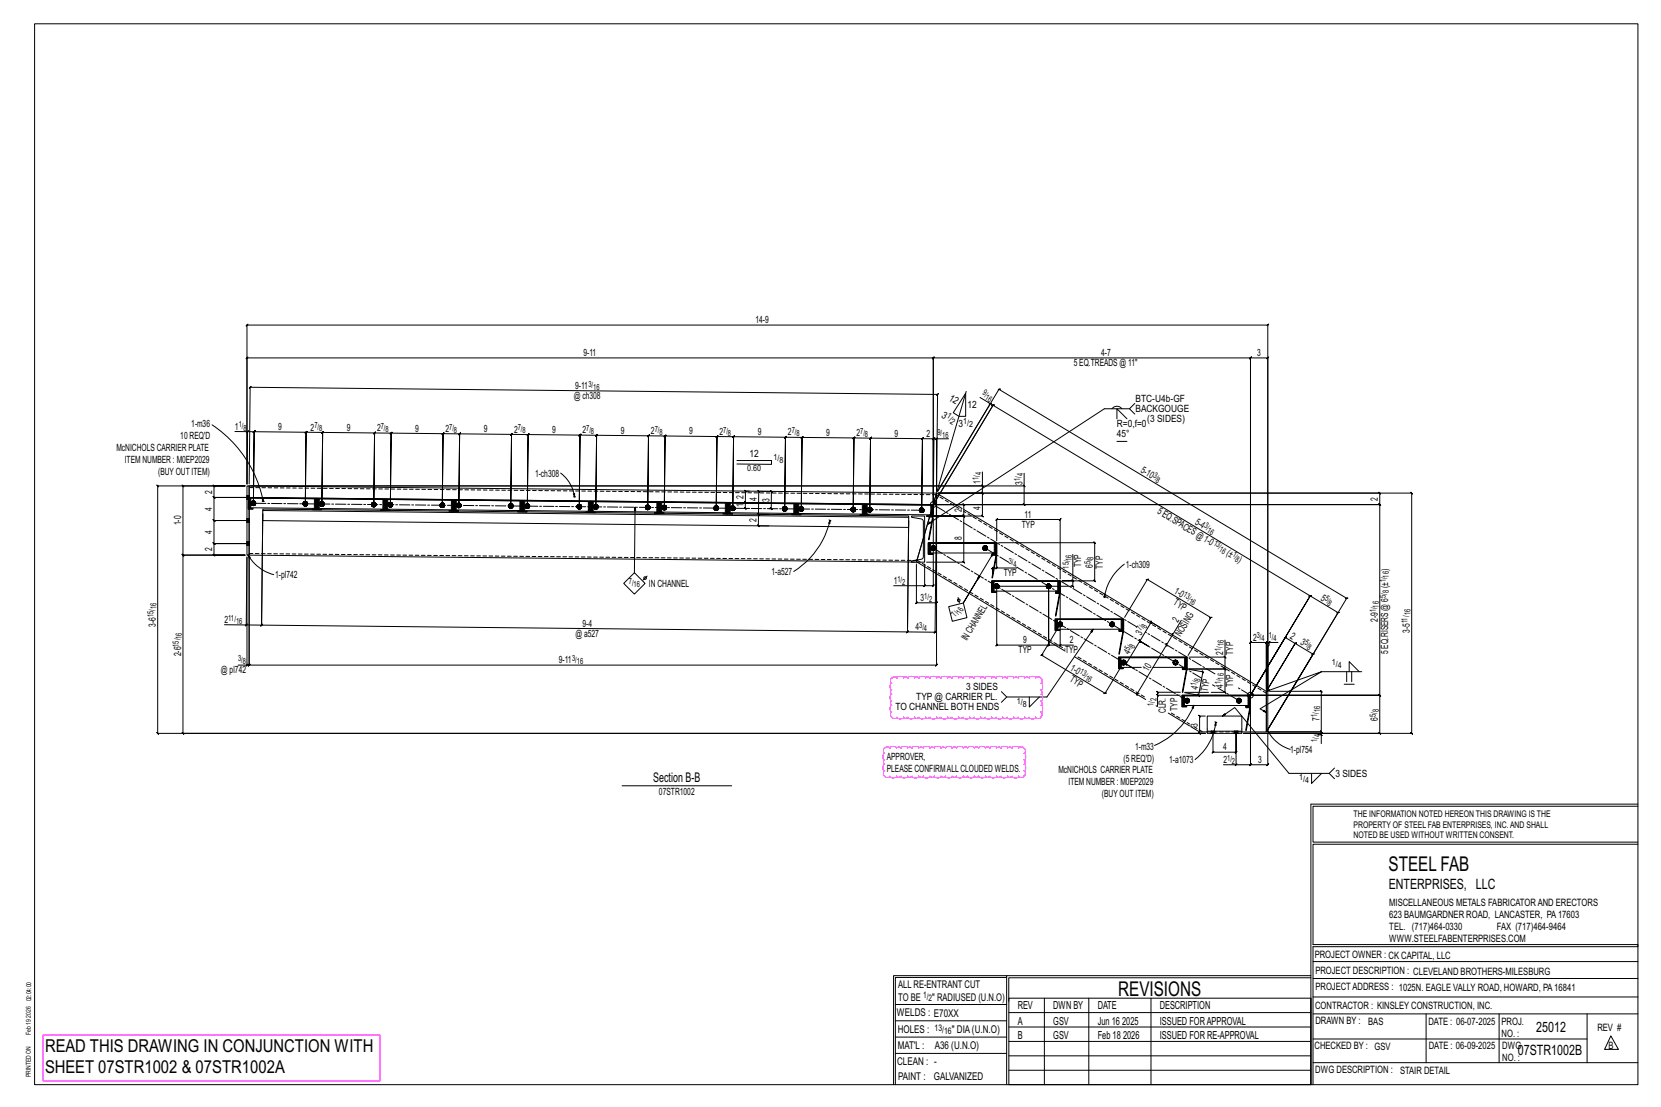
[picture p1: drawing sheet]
<svg xmlns="http://www.w3.org/2000/svg" width="914mm" height="610mm" viewBox="0 0 914 610" stroke-linecap="round" stroke-linejoin="round" font-family="sans-serif">
<g fill="none" stroke="#000" stroke-width=".55">
<path d="M19 13h883v584h-883zM532 217v12h-4l-3-2zM532 216l-16 56M540 219l5 3-29 49 34-57-1 1 2-1h-1l191 115v1l1-1h-1l-43 73M117 234a66 66 0 0 1 28 42M129 238h7v29M136 238l1-1zM136 238h4h-1l1-1v1v39v-39h-1l1-1v1h29l-1 1 1-1-1 39 1-39-1 1 1-1h9l-1 1 1-1-1 40 1-40-1 1 1-1h28v1l1-1h-1v40v-40v1l1-1h-1l9 1 1-1-1 1v39v-39l1-1-1 1h29h-1l1-1v1l-1 39 1-39h-1l1-1v1h9l1-1-1 1v39v-39l1-1-1 1h29l-1 1 1-1-1 40 1-40-1 1 1-1h9l-1 1 1-1-1 40 1-40-1 1 1-1 28 1 1-1-1 1v39v-39l1-1-1 1h9l1-1-1 1v39v-39l1-1-1 1h29h1h-1v39v-39h1h-1h9v1l1-1h-1v40v-40v1l1-1h-1h29l-1 1 1-1-1 40 1-40-1 1 1-1h9l-1 1 1-1-1 40 1-40-1 1 1-1 28 1 1-1-1 1v39v-39l1-1-1 1h10h-1l1-1v1l-1 39 1-39h-1l1-1v1h28v1l1-1h-1v40v-40v1l1-1h-1h9v1l1-1h-1v40v-40v1l1-1h-1l29 1h-1l1-1v1l-1 39 1-39h-1l1-1v1h6l1-1-1 1v35M544 222h2zM545 222l2 1h-1h1l-33 54 33-54h-1h1l174 105h1h-1l-32 54 19-31h-1h1l5 3h-1h2h-1l-15 26 15-26h-1h2h-1l10 6h-1h2h-1l-25 42 39-65-1 1 1-1-16-9h1h-1l-32 54M612 225a3 3 0 0 1 6 0M615 231v-6l5 6"/>
<path d="M622 225l3 3M625 222l-3 3h-14l-97 64M406 254h19v2h-19M515 242l1-1zM516 242h-2v-1l-1 1h1v35M522 242h-6v28v-53h1l-1 1v-1l-378-4-1 1 1-1-1 54M541 260v8h-403M615 243h5M135 268h-48l-1-1 1 1v136l-1-1 1 1h577M136 274h-18l-1-1 1 1v13l-1-1 1 1h19h-19l-1-1 1 1v12h-1l1 1v-1h19h-19h-1l1 1v-1v7l-1-1 1 1h17h-34l-1-1 1 1v-38l-1-1 1 1h34h-17l-1-1 1 1v6l-1-1 1 1h18M136 275h.1M136 273h.1"/>
<path d="M136 267v-70l-1 1 1-1h378l-1 1 1-1v80M136 267v-88l-1 1 1-1h562l-1 1 1-1v201M137 274h37v7h-2l2-1v-5l-37-1v6h2h-2zM137 274v6v-6M137 280h.1M137 275h.1M137 273h.1M138 274l-1 6 1-6M138 280h36M138 274v6M138 277l1 1M139 276l-1 1"/>
<path d="M139 276h1l1 1-1 1h-1l-1-1zM139 278h1M139 276h1M140 276l1 1M141 277l-1 1M144 274h1v2zM144 276h1M145 276h1M167 278h.1M167 277h.1M167 276h2v1v2h-2v-2zM168 279h1"/>
<path d="M168 276h1M169 277h.1M169 278h.1M173 275v5M174 275v5M174 275v5v-5M174 274l38 1v6h-2h2v-6h-37v5l2 1h-3zM175 275v5M176 275l-1 5M176 278h.1M176 277h.1M177 276h1v2v1h-1l-1-1z"/>
<path d="M177 279h1M177 276h1M178 277h.1M178 278h.1M205 278v1M205 277v1M205 277h1l1 1-1 1h-1v-1zM205 279h1M205 277h1M207 277v1M207 278v1M211 275v5"/>
<path d="M212 275v5l-1-5v5h-35M212 275h38v6h-3h3v-6h-38v6h3h-3zM213 275v5v-5M213 275v5M214 278v1M214 277v1M214 277h2v1v1h-2v-1zM214 279h1M214 277h1M216 277v1M216 278v1M242 278l1 1"/>
<path d="M243 277l-1 1M243 277h1l1 1-1 1h-1l-1-1zM243 279h1M243 277h1M244 277l1 1M245 278l-1 1M249 275l-1 6M249 275v6M249 275v6v-6M250 275l38 1v6h-3h2v-6l-37-1v6l2 1-2-1zM250 275v6M251 275v6"/>
<path d="M251 279h1M252 277l-1 1M252 277h1l1 1-1 1h-1l-1-1zM252 279h1M252 277h1M253 277l1 1M254 279h-1M280 279v1M280 278h.1M281 278h1v1v1h-1l-1-1zM281 280h1M281 278h1"/>
<path d="M282 278h.1M282 279v1M286 276v5M287 276l-1 5M287 276v5v-5v5h-36M288 276h37v6h-2h2v-6h-37v6h2h-2zM288 276v5v-5M288 276v5l1-5M289 276v5M289 279l1 1M290 278l-1 1M290 278h1l1 1-1 1h-1l-1-1z"/>
<path d="M290 280h1M290 278h1M291 278v1M291 279v1M309 261a20 20 0 0 1 7 13M316 272v2zM316 273v1M316 274h1M318 279v1M318 278v1M318 278h2v1v1h-2v-1zM318 278h1"/>
<path d="M320 278v1M320 279v1M324 276v6M325 276v6v-6M325 276h38v7h-3l3-1v-5l-37-1v6h2h-3zM326 276v6v-6v6v-6M327 276l-1 6M327 279v1M327 278v1M327 278h2v1v1h-2v-1zM328 278h.1M329 278v1"/>
<path d="M329 279v1M350 279l-1 36M355 280h1M356 278l-1 1M356 278h1l1 1-1 2h-1l-1-2zM356 278h1M357 278l1 1M358 280h-1M362 277v5M363 277v5l-1-5v5h-35M363 276l38 1v6h-3h2v-6h-37v5l2 1h-2zM363 277v5l1-5"/>
<path d="M364 277v5v-5M364 277v5M365 280h.1M365 279h.1M365 278h1l1 2-1 1h-1l-1-1zM365 278h1M366 279h1M367 280h-1M393 280l1 1M394 279l-1 1M394 279h1l1 1-1 1h-1l-1-1zM394 279h1"/>
<path d="M395 279v1M395 280v1M399 277v5M400 277v5M400 277v5v-5M401 277h37v6h-2h2v-6h-37v6h2h-2zM401 277v5v-5l1 5v-5M402 277v5M403 279l-1 1M403 279h1l1 1-1 1h-1l-1-1zM403 279h1M404 279l1 1"/>
<path d="M412 270h-2l1 1-1-1v7v-1l1 1h-1h2l-2-1 1 1h-1v3v-1l1 1h-1h2M431 279v1M431 279h2v1v1h-2v-1zM432 279h.1M433 279v1M437 277v6M438 277v6v-6v6l-36-1M438 277h38v7h-3h3v-6l-37-1v6h2h-3zM439 277v6v-6M439 277v6M440 277l-1 6M440 279v1"/>
<path d="M441 279h1v1v1h-1l-1-1zM441 279h1M442 279v1M469 280h.1M469 279h1l1 2-1 1h-1l-1-1zM469 279h1M470 280h1M475 278v5M475 278l1 5v-5M476 277l38 1v6h-3h2v-6h-37v6h3h-3zM476 278v5l1-5v5v-5M477 278v5"/>
<path d="M478 280v1M478 280h1l1 1-1 1h-1v-1zM478 280h1M480 280v1M507 280h1l1 1-1 1h-1l-1-1zM507 280h1M512 278h4M512 278l1 1M512 278l2 1M512 278v6M513 278l1 1M513 278v6"/>
<path d="M513 278v6v-6v6l-36-1M513 278h1M513 279h.1M514 277v-80l-1 1 1-1h174v1l1-1h-1v185v-185v1l1-1h-1h10l-1 1 1-1v183v-24l1-1v-1h5M514 277l1 1M514 276l1 2M514 277v1M514 276v4M516 273l-1 75-1 1 1-1h-15v-1l-1 1h1v-61v61v-1l-1 1h1l-356-4h1l-2 1 1-1 1-61-1 61h1l-2 1 1-1h-8M517 272h260v-1l1 1h-1v132v-1l1 1h-1h-92h40l1 1h1v4M517 272h243l-1-1 1 1v6l-1-1 1 1h-245h245l-1-1 1 1v105l-1-1 1 1h-71h71l-1-1 1 1v21l-1-1 1 1h-75M517 272h24l-1-1 1 1v12h-1l1 1v-1h-31"/>
<path d="M530 280l-14-8-2 6 2-6-379-4v6v-6h-1v38h1v-26v26l365 4M540 267l1 1zM541 268v4l-1-1 1 1h-24M563 267l1 1zM564 268v10l-1-1 1 1h-49h16l-1-1 1 1v6h-1l1 1v-1h-21h21h-1l1 1v-1v26l-1-1 1 1h-21M564 261v7h-427M136 288h.1M136 286h.1M136 298h.1M137 288h.1M137 286h.1M137 298h.1"/>
<path d="M145 281l355 4v-1h-21M172 281l-27-1v7l355 3v-5M174 281h.1M177 281h33M212 281h.1M213 280l36 1M215 281h32M250 281h.1M252 281l33 1M288 282h.1M289 281l36 1M290 282h33"/>
<path d="M318 280h1M325 282h.1M328 280h.1M328 282l32 1M356 281h1M363 283h.1M364 282h36M365 281h1M365 283h33M394 281h1M401 283h.1M402 280l1 1"/>
<path d="M403 281h1M403 283h33M405 280l-1 1M423 280l2 1-1-1h1v-9l-1-1 1 1h-7l-1-1 1 1v12h-1l1 1v-1h5h-5h-1l1 1v-1l-1 7v-1l1 1h-1h6M431 280v1M432 281h.1M433 280v1M438 283h.1M440 283h35M440 280v1M441 281h1M441 283l32 1"/>
<path d="M442 280v1M456 286l1 1M457 287v1h-1zM457 287a45 45 0 0 1-20 28M457 287h.1M469 281v1M469 282h1M471 281l-1 1M476 284h.1M478 281v1M478 282h1M480 281v1"/>
<path d="M502 284h7v26h-7v-1l6-1v-1v-20l-1-1-5-1zM506 281l1 1M507 280l-1 1M507 282h1M508 280l1 1M508 296l-3 12M509 281l-1 1M511 299h38v6h-3h2v-6h-37v6h3h-3zM511 284h3l-3 13 2-12zM511 299v6l1-6M512 285l-3 9M512 299v6"/>
<path d="M512 284h.1M514 285v38v-1l-1 1h1h-5M531 281l166 100v22h-13M547 299v6h-35M548 299v6M548 299v6v-6v6h-1M549 298v-12l-1 1 1-1h35l-1 1 1-1v33M550 299h53l-1-1 1 1v21l-1-1 1 1h-18h6v-15M135 306h-34l-1-1 1 1v98l-1-1 1 1h563M136 300h.1M137 306l1 1h-1zM137 306a23 23 0 0 0 14 10"/>
<path d="M137 300h.1M356 317l-2 2M504 311v21l1-1-1 1h12h-1l1-1v1v-59v93l-1 1 1-1h-379h1l-1 1v-1v-59v59h1l-1 1v-1h-1M505 310l81 49M509 311v12h-17M513 302v1M513 301v1M513 301h1l1 1-1 1h-1v-1zM513 303h1M513 301h1M515 301v1M515 302v1"/>
<path d="M541 302l1 1M542 301l-1 1M542 301h1l1 1-1 1h-1l-1-1zM542 303h1M542 301h1M543 301l1 1M544 302l-1 1M546 320h38v6h-3h2v-6h-37v6h3h-3zM546 305h3l-3 13 2-12zM547 305l-17 27 9-15M549 313v-1l-1 1zM549 306v7h11"/>
<path d="M549 313h-3l1-1-1 1v4M590 319l1 1zM591 320v3l-1-1 1 1h-42v32l-1 1 1-1h28v1l1-1h-1v-32v32v1l1-1h-1h7M619 311a28 28 0 0 0-11 18M343 321l6-6 6 6-6 6zM509 323l1-1zM522 334l8-2 2 8-8 2zM527 329l1 3M546 320v6l1-6M547 320v6M548 323v1M548 322v1"/>
<path d="M548 322h1l1 1-1 1h-1l-1-1zM548 324h1M548 322h1M549 322l1 1M550 323l-1 1M576 323l1 1M577 322l-1 1M577 322h1l1 1-1 1h-1l-1-1zM577 324h1M577 322h1M578 322v1M578 323v1"/>
<path d="M581 326h3l-3 13 2-12zM582 320v6h-35M582 326h1M583 320v6M583 320v6v-6M584 321v34h7M607 329h1M608 327h1l-1 2zM608 329h.1M619 340l13-21h-1h1l35 21h-1h1l-13 21M124 344h12v-37v59h-5M135 345l1-1z"/>
<path d="M581 341h38v6h-3h2v-6h-37v6h2h-2zM581 341v6l1-6v6h35v-6M582 341v6M582 344l1 1M583 343l-1 1M583 343h1l1 1-1 1h-1l-1-1zM583 356l1-1zM583 345h1M583 343h1M584 344l-11 17h1h-1l35 21h1h-1l11-17M584 343l1 1M585 344l-1 1"/>
<path d="M602 347l-26 37h-22l-3-3M611 344v1M611 343v1M612 343h1v1v1h-1l-1-1zM612 345h1M612 343h1M613 343v1M613 344v1M616 347h3l-3 13 2-12zM618 341v6M618 341v6v-6v6h-1M639 345l-5-2v-1v1l-6 10-1-1 1 2v-1l4 3-4-3-1-1 1 2v-1l-8 13v-1v1l5 3"/>
<path d="M642 354v2zM650 342l-5 8v-1l1 1h-1l-3 5v-1v2v-1l-16 27v1v-1M674 352v10h-19M699 354v-1l-1 1zM699 354h-2l1-1-1 1v26v-26l1-1-1 1h-9l1-1-1 1v28l2 1M136 366l-1 1 1-1zM592 362l39 23M616 362h37v6h-2h2v-6h-37v6h2h-2zM616 362v6v-6M616 368h12M617 362v6M617 365l1 1"/>
<path d="M618 364l-1 1M618 364h1l1 1-1 1h-1l-1-1zM618 366h1M618 364h1M619 364l1 1M620 365l-1 1M646 365v1M646 364v1M647 364h1v1v1h-1l-1-1zM647 366h1M647 364h1M648 364v1"/>
<path d="M648 365v1M651 368h2l-2 13 2-12zM652 362v6M653 362v6v-6v6h-18M655 369l7 1v-1l1 2-1-1-2 13-1-1 1 1-8-2M655 368h19l1 1-1-1v13l1 1-1-1h-7M674 361l1 1zM674 362v6l1 1-1-1h-21M728 370h22M740 377h6M741 370v5M743 370v-6l5 6"/>
<path d="M744 370v5M554 384l-3 3M567 384v5l5-5M636 389h1M637 382l1 1zM643 393l12 7M650 383h-13v6M650 381h-13l1 1-1-1v2M651 383h37v6h-2h2v-6h-37v6h2h-2zM651 383v6v-6v6h1M652 383v6M652 383v6h36"/>
<path d="M652 381h13M652 386l1 1M653 385l-1 1M653 385h1l1 1-1 1h-1l-1-1zM653 387h1M653 385h1M654 385l1 1M655 386l-1 1M657 388v2h-1zM657 388a40 40 0 0 1-21 23M664 394h-4l1 1-1-1v10v-1l1 1h-1h4M669 397v1"/>
<path d="M669 398v2v-1zM669 398a31 31 0 0 1-11 20M669 398h1M673 394l7-4 30 36h22l3-3M681 386v1M681 385v1M681 385h2v1v1h-2v-1zM682 387h1M682 385h1M683 385v1M683 386v1M686 389h2l-2 13 2-12z"/>
<path d="M687 383h3M687 383l1 1M687 383v6M688 383v6M688 383v1M688 383v6v-6M688 383h.1M688 384v37h1l-1 1v-1h-8M688 384v37v1l1-1h-1h10l-1 1 1-1v-17M688 382l1 1M688 381l2 2M688 381v4"/>
<path d="M689 381l1 2M697 381h1v22h-1zM697 381l31-11-34 20 3 2M699 381h28v-1l1 1h-1v22l1 1-1-1h-28h28l1 1-1-1v2M655 400l5 3h5M665 403h19v1h-19zM665 403v-9h19v9M667 403h.1M667 404h.1M668 403v11l-1 1 1-1h12v1l1-1h-1v-11v18h-6M669 403h.1M669 404h.1"/>
<path d="M679 403h.1M679 404h.1M681 403h.1M681 404h.1M698 402l1 2h-1zM698 402a21 21 0 0 0 12 11M727 404l1 1zM342 433h61M680 422l1-1zM722 426v5l6-5M732 426l3 3M722 443v154"/>
<path d="M722 443h180M902 444h-179v20h179M902 465h-179v55h179v1h-179v76M554 538h-61v59M554 537h168M722 538h-167v13M723 539h179M723 530h179M493 553h61M555 550h167v47h-167zM555 558h167M575 550v47"/>
<path d="M599 550v47M634 550v47M723 549h179M723 558h179M785 558v27M825 558v27M874 558v27M493 571h61M493 562h61M555 573h167M555 566h167M723 572h151"/>
<path d="M887 570l4 8h-8zM492 597v-60h62v60M493 580h61M555 589h167M555 581h167M723 585h179"/>
<circle cx="140" cy="277" r=".6"/>
<circle cx="168" cy="277" r=".6"/>
<circle cx="177" cy="278" r=".6"/>
<circle cx="206" cy="278" r=".6"/>
<circle cx="215" cy="278" r=".6"/>
<circle cx="243" cy="278" r=".6"/>
<circle cx="253" cy="278" r=".6"/>
<circle cx="281" cy="279" r=".6"/>
<circle cx="290" cy="279" r=".6"/>
<circle cx="319" cy="279" r=".6"/>
<circle cx="328" cy="279" r=".6"/>
<circle cx="357" cy="279" r=".6"/>
<circle cx="366" cy="280" r=".6"/>
<circle cx="394" cy="280" r=".6"/>
<circle cx="403" cy="280" r=".6"/>
<circle cx="514" cy="278" r="1.6"/>
<circle cx="432" cy="280" r=".6"/>
<circle cx="441" cy="280" r=".6"/>
<circle cx="470" cy="281" r=".6"/>
<circle cx="479" cy="281" r=".6"/>
<circle cx="507" cy="281" r=".6"/>
<circle cx="355" cy="318" r=".7"/>
<circle cx="514" cy="302" r=".6"/>
<circle cx="542" cy="302" r=".6"/>
<circle cx="528" cy="331" r=".7"/>
<circle cx="549" cy="323" r=".6"/>
<circle cx="577" cy="323" r=".6"/>
<circle cx="584" cy="344" r=".6"/>
<circle cx="612" cy="344" r=".6"/>
<circle cx="619" cy="365" r=".6"/>
<circle cx="647" cy="365" r=".6"/>
<circle cx="653" cy="386" r=".6"/>
<circle cx="682" cy="386" r=".6"/>
<circle cx="688" cy="383" r="1.6"/>
</g>
<path d="M491 374a2 2 0 0 1 3 0 2.1 2.1 0 0 1 3 0 1.5 1.5 0 0 1 3 0 2.1 2.1 0 0 1 4 0 1.4 1.4 0 0 1 2 0 2.1 2.1 0 0 1 4 0 1.4 1.4 0 0 1 2 0 2.1 2.1 0 0 1 4 0 1.4 1.4 0 0 1 2 0 2.1 2.1 0 0 1 4 0 1.4 1.4 0 0 1 2 0 2.1 2.1 0 0 1 4 0 1.4 1.4 0 0 1 2 0 2.1 2.1 0 0 1 4 0 1.4 1.4 0 0 1 2 0 2.1 2.1 0 0 1 4 0 1.4 1.4 0 0 1 2 0 2.1 2.1 0 0 1 4 0 1.4 1.4 0 0 1 2 0 2.1 2.1 0 0 1 4 0 1.4 1.4 0 0 1 2 0 2.1 2.1 0 0 1 4 0 1.4 1.4 0 0 1 2 0 2.1 2.1 0 0 1 4 0 1.5 1.5 0 0 1 3 0 2.1 2.1 0 0 1 3 0 1.9 1.9 0 0 1 3 0 1.9 1.9 0 0 1 0 2 2.1 2.1 0 0 1 0 4 1.4 1.4 0 0 1 0 2 2.1 2.1 0 0 1 0 4 1.4 1.4 0 0 1 0 2 2.1 2.1 0 0 1 0 4 1.9 1.9 0 0 1 0 3 1.9 1.9 0 0 1-3 0 2.1 2.1 0 0 1-3 0 1.5 1.5 0 0 1-3 0 2.1 2.1 0 0 1-4 0 1.4 1.4 0 0 1-2 0 2.1 2.1 0 0 1-4 0 1.4 1.4 0 0 1-2 0 2.1 2.1 0 0 1-4 0 1.4 1.4 0 0 1-2 0 2.1 2.1 0 0 1-4 0 1.4 1.4 0 0 1-2 0 2.1 2.1 0 0 1-4 0 1.4 1.4 0 0 1-2 0 2.1 2.1 0 0 1-4 0 1.4 1.4 0 0 1-2 0 2.1 2.1 0 0 1-4 0 1.4 1.4 0 0 1-2 0 2.1 2.1 0 0 1-4 0 1.4 1.4 0 0 1-2 0 2.1 2.1 0 0 1-4 0 1.4 1.4 0 0 1-2 0 2.1 2.1 0 0 1-4 0 1.4 1.4 0 0 1-2 0 2.1 2.1 0 0 1-4 0 1.5 1.5 0 0 1-3 0 2.1 2.1 0 0 1-3 0 1.9 1.9 0 0 1-3 0 1.9 1.9 0 0 1 0-3 2.1 2.1 0 0 1 0-4 1.4 1.4 0 0 1 0-2 2.1 2.1 0 0 1 0-4 1.4 1.4 0 0 1 0-2 2.1 2.1 0 0 1 0-4h-1zM487 412l2-1 1 1a2.1 2.1 0 0 1 4 0 1.4 1.4 0 0 1 2 0 2.1 2.1 0 0 1 4 0 1.4 1.4 0 0 1 2 0 2.1 2.1 0 0 1 4 0 1.4 1.4 0 0 1 2 0 2.1 2.1 0 0 1 4 0 1.4 1.4 0 0 1 2 0 2.1 2.1 0 0 1 4 0 1.4 1.4 0 0 1 2 0 2.1 2.1 0 0 1 4 0 1.5 1.5 0 0 1 3 0 2.1 2.1 0 0 1 3 0 1.5 1.5 0 0 1 3 0 2.1 2.1 0 0 1 3 0 1.5 1.5 0 0 1 3 0 2.1 2.1 0 0 1 4 0 1.4 1.4 0 0 1 2 0 2.1 2.1 0 0 1 4 0 1.4 1.4 0 0 1 2 0 2.1 2.1 0 0 1 4 0 1.4 1.4 0 0 1 2 0 2.1 2.1 0 0 1 4 0 1.9 1.9 0 0 1 3 0 1.9 1.9 0 0 1 0 3 2.1 2.1 0 0 1 0 3 1.5 1.5 0 0 1 0 3 2.1 2.1 0 0 1 0 4 1.9 1.9 0 0 1 0 2 1.9 1.9 0 0 1-3 0 2.1 2.1 0 0 1-4 0 1.4 1.4 0 0 1-2 0 2.1 2.1 0 0 1-4 0 1.4 1.4 0 0 1-2 0 2.1 2.1 0 0 1-4 0 1.4 1.4 0 0 1-2 0 2.1 2.1 0 0 1-4 0 1.5 1.5 0 0 1-3 0 2.1 2.1 0 0 1-3 0 1.5 1.5 0 0 1-3 0 2.1 2.1 0 0 1-3 0 1.5 1.5 0 0 1-3 0 2.1 2.1 0 0 1-4 0 1.4 1.4 0 0 1-2 0 2.1 2.1 0 0 1-4 0 1.4 1.4 0 0 1-2 0 2.1 2.1 0 0 1-4 0 1.4 1.4 0 0 1-2 0 2.1 2.1 0 0 1-4 0 1.4 1.4 0 0 1-2 0 2.1 2.1 0 0 1-4 0 1.4 1.4 0 0 1-2 0 2.1 2.1 0 0 1-4 0 1.9 1.9 0 0 1-3 0 1.9 1.9 0 0 1 0-2 2.1 2.1 0 0 1 0-4 1.5 1.5 0 0 1 0-3 2.1 2.1 0 0 1 0-3 2 2 0 0 1 0-3zM24 570h185v25h-185z" fill="none" stroke="#f0f" stroke-width=".55"/>
<g fill="none" stroke="#000" stroke-width=".55" stroke-dasharray="2 1.4">
<path d="M136 274h1zM136 275h.1M136 274h.1M136 275h1M137 274v6M137 280v-6M137 273h-1M137 274h-1M137 275h-1M137 275h.1M137 273h.1M137 274l-1-1"/>
<path d="M138 277v1zM138 277h1zM138 277h.1M138 278h1zM138 278l1-1zM139 276l-1 1zM139 278h.1M139 276v1zM139 276h.1M139 276v2M139 277h.1M139 276l-1 1 1 1"/>
<path d="M139 278h1M139 276h1M139 278h1zM139 276h1zM139 277v1M139 277h1M140 278h.1M140 276h.1M140 278v-1M140 277h.1M140 277v-1zM140 278l1-1-1-1"/>
<path d="M140 277l1 1zM140 277h1zM140 278l1-1M140 276l1 1M140 276l1 1zM141 278h-1zM141 277h.1M141 277v1zM167 277v1zM167 277h.1M167 277v1M167 278h.1"/>
<path d="M167 278l1 1zM167 277l1-1zM167 278l1 1M167 277l1-1M167 276v1v2M167 279h2M167 276h2M168 279h.1M168 276v1zM168 276h.1M168 278v1zM168 278h.1"/>
<path d="M168 277h.1M168 277v1M168 279h1zM168 279h1M168 276h1M168 276h1zM168 278h1M168 277h1M168 278l1 1zM169 279v-1M169 276v1M169 276l-1 1z"/>
<path d="M169 279v-1zM169 276v1zM169 278v-1M169 278h.1M169 277h.1M169 279v-2v-1M169 277v1M169 277v1zM176 278h.1M176 277v1zM176 277v1M176 277h.1"/>
<path d="M176 278h1zM176 278l1 1zM176 277h1zM176 277l1-1zM176 278l1 1M176 277l1-1M177 276l-1 2 1 1M177 279h1M177 276h1M177 278h.1M177 277h.1M177 279h.1"/>
<path d="M177 276v1zM177 276h.1M177 278v1zM177 277v1M177 278h1M177 277h1M177 279h1zM177 276h1zM178 278h.1M178 277h.1M178 278v1zM178 279v-1"/>
<path d="M178 276v1M178 276v1zM178 279v-1zM178 278v-1M178 279v-1v-2M178 277v1M178 277v1zM205 278h.1M205 277v1zM205 278v1zM205 277h.1M205 279v-1z"/>
<path d="M205 279h.1M205 277v2M205 277v1v1M205 279h1M205 277h1M205 279h1zM205 277h1zM205 277v1M205 278h1M206 279h.1M206 277h.1M206 278h.1"/>
<path d="M206 277v1M206 279h1M206 277h1M206 279h1zM206 277h1zM206 278l1 1zM206 279l1-1-1-1M207 278h.1M207 278v-1zM207 279v-1M207 277v1M207 277h.1"/>
<path d="M207 278v1zM207 277v1zM214 278h.1M214 277v1zM214 278v1zM214 277h.1M214 279h.1M214 277v2M214 277v1v1M214 279h2M214 277h2M214 279h1z"/>
<path d="M214 277h1zM214 279h1M214 277h1M215 279h-1zM215 279h.1M215 277h.1M215 277v1M215 278h.1M215 279h1M215 277h1M215 279h1zM215 277h1z"/>
<path d="M216 279h.1M216 277h.1M216 279v-1v-1M216 278h.1M216 278v-1zM216 279v-1M216 277v1M216 278v1zM216 277v1zM242 278v1zM242 278h1zM242 278h.1"/>
<path d="M242 279h1zM243 277l-1 1zM243 279h.1M243 277v1zM243 277h.1M243 277v2M243 278h.1M243 277l-1 1 1 1M243 279h1M243 277h1M243 278v1M243 278h1"/>
<path d="M243 279h1zM243 277h1zM244 279h.1M244 278h.1M244 277h.1M244 279v-1M244 278v-1zM244 279l1-1-1-1M244 279h1zM244 278h1zM244 279l1-1M244 277l1 1"/>
<path d="M244 277l1 1zM245 279h-1zM245 278h.1M245 278v1zM251 278v1zM251 278h1zM251 278h.1M251 278v1M251 279h1zM252 277l-1 1zM252 279h.1M252 277v1z"/>
<path d="M252 277h.1M252 277v2M252 278h.1M252 277l-1 1 1 1M252 279h1M252 277h1M252 279l1 1zM252 277h1zM252 279l1 1M252 278v1M252 278h1M253 279v1z"/>
<path d="M253 280v-1zM253 280v-1M253 279h.1M253 277h.1M253 278h.1M253 277v1zM253 279h1zM253 277h1zM253 279v-1M253 278l1-1zM253 279l1-1-1-1M253 278h1z"/>
<path d="M253 279l1-1M253 277l1 2M254 277v1zM254 279h.1M254 278h.1M254 278v1zM280 279h.1M280 278v1zM280 278v1M280 279v1zM280 278h.1M280 280l1-1z"/>
<path d="M280 280h1zM280 278h1zM280 278l1-1zM280 279l1 1M280 278h1M280 280h1M281 278l-1 1 1 1M281 280h1M281 278h1M281 279h.1M281 278h.1M281 280h.1"/>
<path d="M281 277v1zM281 277h.1M281 278v-1M281 279v1zM281 278v1M281 280h1zM281 277l1 1M281 277h1zM281 279h1M282 279v1zM282 279h.1M282 278h.1"/>
<path d="M282 280v-1M282 277v1zM282 280h.1M282 279v-1M282 280v-1v-1M282 278v1M282 278v1zM289 279h.1M289 278v1zM289 279v1zM289 279h1zM289 278h1z"/>
<path d="M289 278h.1M289 280l1-1zM289 280h1zM289 278v2M289 280h1M289 278h1M290 279h.1M290 280h.1M290 278h.1M290 278l-1 1 1 1M290 280h1M290 278h1"/>
<path d="M290 278v-1zM290 279v1zM290 278v1M290 279h1M290 280h1zM290 277v1zM290 277l1 1zM291 279h.1M291 278h.1M291 279v1zM291 280h.1M291 279v-1"/>
<path d="M291 280l1-1-1-1M291 280v-1M291 279h1zM291 278v1M291 278l1 1zM292 279h-1zM318 279h.1M318 279v1zM318 278v1zM318 280h.1M318 278h.1M318 278v2"/>
<path d="M318 278v1v1M318 278h2M318 278h1zM318 278h1M319 280h-1zM319 280h.1M319 278h.1M319 278v2M319 280v-1M319 278v1M319 278h1M319 278h1z"/>
<path d="M319 279h.1M319 280h1zM320 279h.1M320 280v-1M320 278v1M320 278v1zM320 279v1zM327 279v1zM327 279h.1M327 280h.1M327 280v-1zM327 278v1z"/>
<path d="M327 278h1zM327 278v2M327 280h1M327 278h1M327 278v1v1M327 278h2M328 278h.1M328 280h.1M328 279v1M328 279h.1M328 280l1-1M328 279h1"/>
<path d="M328 278h1M328 278h1zM329 279h.1M329 280h.1M329 279v-1zM329 279v1zM329 280v-1M329 278v1M329 278v1zM355 279v1zM355 279h1zM355 279h.1"/>
<path d="M355 279v1M355 280h1zM356 279h-1zM356 279h.1M356 279v-1zM356 279v1M356 279v-1M356 280h.1M356 278h.1M356 278l-1 1 1 2M356 278h1M356 278v1z"/>
<path d="M356 278h1zM356 280h1M356 279h1M357 278v1zM357 279h.1M357 278h.1M357 280h.1M357 278v1M357 280v-1M357 280h1zM357 279h1zM357 279l1 1"/>
<path d="M358 280h-1zM358 279h.1M358 279v1zM364 280h1zM365 279l-1 1zM365 279v1M365 280h.1M365 279h.1M365 279v-1zM365 279v-1M365 278l-1 2 1 1M365 278h1"/>
<path d="M365 278v1zM365 278h1zM365 279h1M366 278v1zM366 279h.1M366 278h.1M366 278l1 1M366 278v1M366 278l1 1zM366 280v-1M366 280h.1M366 279h1z"/>
<path d="M366 280h1zM367 280h.1M367 279v1M367 279h.1M367 279v1zM393 280h.1M393 279v1zM393 279h1zM393 279h.1M393 279v2M393 279h1M394 279h.1"/>
<path d="M394 279l-1 1 1 1M394 279h1M394 280h.1M394 279v1M394 279h1zM395 279h.1M395 279v1M395 280h.1M395 280h1zM395 279l1 1zM396 280h-1zM402 280h.1"/>
<path d="M402 280h1zM402 279v1zM402 279l1 1zM403 279h-1zM403 279h.1M403 279v2M403 280h.1M403 279l-1 1 1 1M403 279h1M403 279v1M403 279h1zM404 279h.1"/>
<path d="M404 279v1M404 280h.1M404 280l1-1zM404 280h1zM404 279l1 1M404 279h1zM405 279v1zM405 280h.1M431 280h.1M431 279v1zM431 279h1zM431 279v2"/>
<path d="M431 279h1M431 279v1v1M431 279h2M432 279h.1M432 280v1M432 280h.1M432 280h1M432 279h1M432 279h1zM433 280h.1M433 280v-1zM433 279v1"/>
<path d="M433 279v1zM440 280h.1M440 279v1zM440 279l1 1zM440 279h1zM440 279v2M440 279h1M441 279l-1 1 1 1M441 279h1M441 280h.1M441 279v1zM441 279h.1"/>
<path d="M441 280v1M441 279h1zM441 280h1M442 279h.1M442 279l-1 1zM442 280h.1M442 280v-1zM442 279v1M442 279v1zM469 280h.1M469 280v-1zM469 280v1"/>
<path d="M469 280v-1M469 279l-1 2 1 1M469 279h1M469 279v1zM469 279h1zM470 279v1zM470 280h.1M470 279h.1M470 279l1 1M470 279v1M470 279l1 1zM470 280h1z"/>
<path d="M471 280v1M471 280h.1M478 280h.1M478 280v2M478 280v1v1M478 280h1M478 280h1zM478 280l1-1zM478 280l1-1M479 280h.1M479 279v1zM479 279v1"/>
<path d="M479 280h1M479 280h1zM480 280v1M480 280h.1M507 280l-1 1 1 1M507 280h1M507 280h.1M507 280h1zM508 280h.1M513 279l-1 5M513 279l1-1M514 278l-1 1"/>
<path d="M515 272l-378-4M528 280l-13-8M136 287h1zM136 288h.1M136 287v-1M136 299l1 1zM136 299h.1M136 288h1M137 280h.1M137 286h-1M137 298h-1M137 287h-1"/>
<path d="M137 288h.1M137 286h.1M137 287l-1-1M137 300h-1M137 298h.1M137 299l-1-1M137 299h-1M174 281h-2M177 281h-3M212 281h-2M215 281h-3M250 281h-3"/>
<path d="M252 281h-2M288 282h-3M290 282h-2M318 280h2M318 280h1zM318 280h1M319 280h1M320 280v-1v-1M325 282h-2M327 280h1zM327 280h2M328 282h-3"/>
<path d="M328 280h1M328 280h1zM329 280v-1v-1M356 280v1zM356 280v1M356 281h1M356 281h1zM357 280v1zM357 281h.1M357 281v-1M357 281v-1zM357 281l1-2-1-1"/>
<path d="M357 280l1-1M363 283h-3M365 280v1zM365 280v1M365 281h1M365 281h1zM365 280h1M365 283h-2M366 280v1zM366 281h.1M366 281l1-1M366 281l1-1z"/>
<path d="M366 281v-1M366 281l1-1-1-2M367 280v-1M393 280v1zM393 280h1zM393 281l1-1zM393 281h1zM393 281h1M394 281h.1M394 281h1M394 280h1M394 281h1z"/>
<path d="M395 281h.1M395 280v1zM395 281l1-1-1-1M395 281v-1M401 283h-3M402 280l1 1zM403 281v-1zM403 281h.1M403 281h1M403 280h1M403 283h-2M403 281h1z"/>
<path d="M404 281h.1M404 280v1zM404 281l1-1-1-1M404 281l1-1M405 280l-1 1zM431 280v1zM431 281h.1M431 281h1zM431 281h1M431 281h2M432 281h.1M432 281l1-1"/>
<path d="M432 281h1M432 281h1zM433 281h.1M433 281v-1v-1M433 281v-1M433 280v1zM438 283h-2M440 280v1zM440 281h.1M440 281h1zM440 281h1M441 281h1"/>
<path d="M441 281h.1M441 281v1zM441 283h-3M441 282l1-1zM441 281h1zM442 281h.1M442 281v-1M442 281v-1v-1M442 280v1zM468 281h1zM469 280l-1 1zM469 281h.1"/>
<path d="M469 281v1zM469 281v1M469 282h.1M469 282h1M469 282h1zM469 281h1M469 280h1M470 281v1zM470 282h.1M470 281h.1M470 282l1-1M470 282l1-1z"/>
<path d="M470 281v-1M470 281h1zM470 282l1-1-1-2M471 281v-1M471 281h.1M471 280v1zM476 284h-3M478 281h.1M478 280v1zM478 281v1zM478 282v-1zM478 282h.1"/>
<path d="M478 282h1M478 282h1zM479 281l-1 1zM479 281h.1M479 280v1M479 284h-3M479 282h.1M479 281v1zM479 282h1M479 282h1zM479 281v-1M479 281l1 1z"/>
<path d="M479 282l1-1-1-1M480 281h.1M480 282v-1M480 281v1zM480 280v1zM506 281h.1M506 281h1zM506 281l1 1zM507 280l-1 1zM507 282h.1M507 280v2M507 281h.1"/>
<path d="M507 282h1M507 282h1zM508 282h.1M508 282v-1M508 280v1M508 281h.1M508 282l1-1-1-1M508 281h1zM508 282l1-1M508 280l1 1M508 280l1 1zM508 296l1-2"/>
<path d="M509 281l-1 1zM509 281h.1M509 294l-1 2M512 285v-1M512 284v1M512 284h.1M512 284l1-5M136 300h.1M136 300h1M137 305l368 4M137 300h.1M502 310h2l1-2"/>
<path d="M505 308l81 50M505 308v2M513 302h.1M513 301v1zM513 302v1zM513 301h.1M513 303v-1zM513 303h.1M513 301v2M513 301v1v1M513 303h1M513 301h1"/>
<path d="M513 303h1zM513 301h1zM513 301v1M513 302h1M514 303h.1M514 301h.1M514 302h.1M514 301v1M514 303h1M514 301h1M514 303h1zM514 301h1z"/>
<path d="M514 302l1 1zM514 303l1-1-1-1M515 302h.1M515 302v-1zM515 303v-1M515 301v1M515 301h.1M515 302v1zM515 301v1zM541 302h.1M541 302h1zM541 301v1z"/>
<path d="M541 302v1zM541 301l1 1zM541 301h.1M541 303h1zM541 301h1zM542 301v2M542 303h.1M542 302h.1M542 301h.1M542 301l-1 1 1 1M542 303h1M542 301h1"/>
<path d="M542 302l-1 1zM542 301v1M542 302h1M542 303h1zM542 301h1zM543 302h.1M543 301h.1M543 301v1M543 303h.1M543 302v1zM543 303l1-1-1-1M543 302h1z"/>
<path d="M543 302l1-1zM543 303l1-1M543 301l1 1M543 301h1zM544 302l-1 1zM544 301v1zM544 302h.1M547 323h1zM548 322l-1 1zM548 323h.1M548 323v1zM548 322v1z"/>
<path d="M548 322h.1M548 324v-1zM548 324h.1M548 322v2M548 322l-1 1 1 1M548 324h1M548 322h1M548 324h1zM548 322h1zM548 322v1M548 323h1M549 324h.1"/>
<path d="M549 322h.1M549 323h.1M549 322v1M549 324h1M549 322h1M549 324h1zM549 322h1zM549 323l1 1zM549 324l1-1-1-1M549 323h1zM549 323l1-1zM550 324v-1"/>
<path d="M550 323h.1M550 322v1M550 322h.1M550 323v1zM550 322v1zM576 323h.1M576 322v1zM576 323v1zM576 323h1zM576 322l1 1zM576 322h.1M576 324l1-1z"/>
<path d="M576 324h1zM576 322h1zM576 322v2M576 324h1M576 322h1M577 323h.1M577 324h.1M577 322h.1M577 322l-1 1 1 1M577 324h1M577 322h1M577 322v1"/>
<path d="M577 323h1M577 324h1zM577 322h1zM578 323h.1M578 322h.1M578 322v1M578 324h.1M578 323v1zM578 324l1-1-1-1M578 323v-1zM578 324v-1M578 323h1z"/>
<path d="M578 322l1 1zM579 323h-1zM582 344h.1M582 344h1zM582 343v1zM582 344l1 1zM582 343l1 1zM583 343h-1zM583 345v-1zM583 345h.1M583 343h.1M583 343v2"/>
<path d="M583 344h.1M583 343l-1 1 1 1M583 345h1M583 343h1M583 345h1zM583 343h1zM583 343v1M583 344h1M584 345h.1M584 343h.1M584 344h.1M584 343v1"/>
<path d="M584 345h1zM584 343h1zM584 344l1 1zM584 345l1-1-1-1M584 344h1zM584 344l1-1zM584 345l1-1M584 343l1 1M585 343h.1M585 344v1zM585 343v1zM585 344h.1"/>
<path d="M611 344h.1M611 343v1zM611 344v1zM611 343h.1M611 345l1-1zM611 345h1zM611 343h1zM611 343v2M611 345h1M611 343h1M612 343l-1 1 1 1M612 345h1"/>
<path d="M612 343h1M612 344h.1M612 343h.1M612 345h.1M612 343v1M612 344h1M612 345h1zM612 343h1zM613 344h.1M613 343h.1M613 343v1M613 345h.1"/>
<path d="M613 344v1zM613 345v-1v-1M613 344v-1zM613 345v-1M613 343v1zM593 362l38 22M617 365h.1M617 365h1zM617 364v1zM617 365l1 1zM617 364l1 1zM618 364h-1z"/>
<path d="M618 366v-1zM618 366h.1M618 364h.1M618 364v2M618 365h.1M618 364l-1 1 1 1M618 366h1M618 364h1M618 366h1zM618 364h1zM618 364v1M618 365h1"/>
<path d="M619 366h.1M619 364h.1M619 365h.1M619 364v1M619 365v1zM619 366l1-1-1-1M619 365h1zM619 365l1-1zM619 366l1-1M619 364l1 1M619 364h1zM620 365l-1 1z"/>
<path d="M620 364v1zM620 365h.1M646 365h.1M646 364v1zM646 365v1zM646 364h.1M646 366l1-1zM646 366h1zM646 364h1zM646 364v2M646 366h1M646 364h1"/>
<path d="M647 364l-1 1 1 1M647 366h1M647 364h1M647 365h.1M647 364h.1M647 366h.1M647 364v1M647 366h1zM647 364h1zM647 365h1M647 364l1 1M648 366h.1"/>
<path d="M648 364h.1M648 364h-1zM648 365h.1M648 365v1zM648 366v-1v-1M648 365v-1zM648 366v-1M648 364v1M648 364v1zM680 371l-149-89M645 393l10 6M652 386h.1"/>
<path d="M652 386h1zM652 385v1zM652 386l1 1zM652 385l1 1zM653 385h-1zM653 387v-1zM653 387h.1M653 385h.1M653 385v2M653 386h.1M653 385l-1 1 1 1M653 387h1"/>
<path d="M653 385h1M653 385v1M653 386h1M653 387h1zM653 385h1zM654 386h.1M654 385h.1M654 385v1M654 387h.1M654 386v1zM654 387l1-1-1-1M654 386h1z"/>
<path d="M654 386l1-1zM654 387l1-1M654 385l1 1M654 385h1zM655 386l-1 1zM655 385v1zM655 386h.1M681 386h.1M681 385v1zM681 386v1zM681 385h.1M681 387v-1z"/>
<path d="M681 387h1zM681 385h1zM681 385v2M681 387h1M681 385h1M681 385v1v1M681 387h2M681 385h2M682 387h.1M682 385h.1M682 385v1M682 386h.1"/>
<path d="M682 387h1zM682 387h1M682 385h1M682 385h1zM682 386h1M682 385l1 1M683 387h.1M683 385h.1M683 385h-1zM683 386h.1M683 386v1zM683 387v-1v-1"/>
<path d="M683 386v-1zM683 387v-1M683 385v1M683 385v1zM697 382l-16-10M657 400l5 3M665 403h19M667 403h.1M667 403v1M667 404h.1M667 404v-1M667 403l1 1z"/>
<path d="M668 404v-1M668 403h.1M668 404l1-1M669 404v-1M669 404h.1M679 403h1M679 403v1M680 404h-1M680 404v-1M680 403v1zM680 404l1-1M680 403h1"/>
<path d="M681 404v-1M681 404h.1"/>
</g>
<path d="M507 281l-367-4M514 302l139 84M555 310l-13-8M626 345l-112-67M662 374l-102-62M669 371l-38-23M669 378l-1-1M682 386l-11-7M688 383l-7-5" fill="none" stroke="#000" stroke-width=".55" stroke-dasharray="5.8 1 1 1"/>
<g font-size="11.2">
<text x="764" y="480">STEEL FAB</text>
<text x="616" y="548">REVISIONS</text>
</g>
<g font-size="9.8">
<text x="25" y="579">READ THIS DRAWING IN CONJUNCTION WITH</text>
<text x="25" y="591">SHEET 07STR1002 &amp; 07STR1002A</text>
</g>
<g font-size="7.9">
<text x="765" y="490">ENTERPRISES, LLC</text>
<text x="846" y="569">25012</text>
<text x="836" y="581">07STR1002B</text>
</g>
<text font-size="7.3" x="360" y="431">Section B-B</text>
<g font-size="6.1">
<text x="560" y="556">REV</text>
<text x="580" y="556">DWN BY</text>
<text x="604" y="556">DATE</text>
<text x="639" y="556">DESCRIPTION</text>
<text x="560" y="564">A</text>
<text x="580" y="564">GSV</text>
<text x="604" y="564">Jun 16</text>
<text x="618" y="564">2025</text>
<text x="639" y="564">ISSUED FORAPPROVAL</text>
<text x="560" y="572">B</text>
<text x="580" y="572">GSV</text>
<text x="604" y="572">Feb 18</text>
<text x="618" y="572">2026</text>
<text x="639" y="572">ISSUED FOR RE-APPROVAL</text>
</g>
<g font-size="5.9">
<text x="494" y="560">WELDS : E70XX</text>
<text x="494" y="569">HOLES :</text>
<text x="524" y="569">&quot; DIA(U.N.O)</text>
<text x="494" y="578">MAT'L :</text>
<text x="515" y="578">A36 (U.N.O)</text>
<text x="494" y="586">CLEAN : -</text>
<text x="495" y="595">PAINT :</text>
<text x="514" y="595">GALVANIZED</text>
</g>
<g font-size="5.8">
<text x="494" y="544">ALL RE-ENTRANT CUT</text>
<text x="494" y="551">TO BE</text>
<text x="513" y="551">&quot; RADIUSED (U.N.O)</text>
</g>
<g font-size="5.6">
<text x="765" y="499">MISCELLANEOUS METALS FABRICATORAND ERECTORS</text>
<text x="765" y="505">623 BAUMGARDNER ROAD, LANCASTER, PA17603</text>
<text x="765" y="512">TEL. (717)464-0330</text>
<text x="824" y="512">FAX (717)464-9464</text>
<text x="765" y="519">WWW.STEELFABENTERPRISES.COM</text>
<text x="724" y="528">PROJECT OWNER : CK CAPITAL, LLC</text>
<text x="724" y="537">PROJECT DESCRIPTION : CLEVELAND BROTHERS-MILESBURG</text>
<text x="724" y="545">PROJECTADDRESS : 1025N. EAGLE VALLY ROAD, HOWARD, PA16841</text>
<text x="724" y="556">CONTRACTOR : KINSLEY CONSTRUCTION, INC.</text>
<text x="724" y="564">DRAWN BY :</text>
<text x="753" y="564">BAS</text>
<text x="786" y="564">DATE : 06-07-2025</text>
<text x="827" y="564">PROJ.</text>
<text x="879" y="568">REV #</text>
<text x="827" y="571">NO. :</text>
<text x="724" y="578">CHECKED BY : GSV</text>
<text x="787" y="578">DATE : 06-09-2025</text>
<text x="827" y="578">DWG</text>
<text x="886" y="578">B</text>
<text x="827" y="584">NO. :</text>
<text x="724" y="591">DWG DESCRIPTION : STAIR DETAIL</text>
</g>
<g font-size="5.5">
<text x="416" y="178">14-9</text>
<text x="321" y="196">9-11</text>
<text x="606" y="196">4-7</text>
<text x="692" y="196">3</text>
<text x="591" y="202">5 EQ.TREADS @ 11&quot;</text>
<text x="317" y="214" transform="rotate(1 317 214)">9-11</text>
<text x="316" y="220" transform="rotate(1 316 220)">@ch308</text>
<text x="522" y="220" transform="rotate(33 522 220)">12</text>
<text x="625" y="221">BTC-U4b-GF</text>
<text x="533" y="225">12</text>
<text x="625" y="227">BACKGOUGE</text>
<text x="518" y="230" transform="rotate(33 518 230)">3</text>
<text x="632" y="232">(3 SIDES)</text>
<text x="105" y="235">1-m36</text>
<text x="129" y="237" transform="rotate(1 129 237)">1</text>
<text x="153" y="237" transform="rotate(1 153 237)">9</text>
<text x="171" y="237" transform="rotate(1 171 237)">2</text>
<text x="191" y="237" transform="rotate(1 191 237)">9</text>
<text x="208" y="237" transform="rotate(1 208 237)">2</text>
<text x="229" y="238" transform="rotate(1 229 238)">9</text>
<text x="245" y="238" transform="rotate(1 245 238)">2</text>
<text x="266" y="238" transform="rotate(1 266 238)">9</text>
<text x="283" y="238" transform="rotate(1 283 238)">2</text>
<text x="304" y="238" transform="rotate(1 304 238)">9</text>
<text x="321" y="239" transform="rotate(1 321 239)">2</text>
<text x="342" y="239" transform="rotate(1 342 239)">9</text>
<text x="358" y="239" transform="rotate(1 358 239)">2</text>
<text x="379" y="239" transform="rotate(1 379 239)">9</text>
<text x="396" y="239" transform="rotate(1 396 239)">2</text>
<text x="417" y="240" transform="rotate(1 417 240)">9</text>
<text x="434" y="240" transform="rotate(1 434 240)">2</text>
<text x="528" y="235">3</text>
<text x="615" y="235">R=0,f=0</text>
<text x="99" y="242">10 REQ'D</text>
<text x="455" y="240" transform="rotate(1 455 240)">9</text>
<text x="471" y="240" transform="rotate(1 471 240)">2</text>
<text x="493" y="240" transform="rotate(1 493 240)">9</text>
<text x="510" y="241" transform="rotate(1 510 241)">2</text>
<text x="615" y="241">45°</text>
<text x="64" y="248">McNICHOLS CARRIER PLATE</text>
<text x="413" y="252">12</text>
<text x="69" y="255">ITEM NUMBER : M0EP2029</text>
<text x="87" y="261">(BUYOUT ITEM)</text>
<text x="295" y="262">1-ch308</text>
<text x="628" y="260" transform="rotate(31 628 260)">5-10</text>
<text x="540" y="266" transform="rotate(-90 540 266)">1</text>
<text x="563" y="267" transform="rotate(-90 563 267)">3</text>
<text x="117" y="272" transform="rotate(-90 117 272)">2</text>
<text x="409" y="275" transform="rotate(-89 409 275)">2</text>
<text x="417" y="276" transform="rotate(-89 417 276)">4</text>
<text x="759" y="276" transform="rotate(-90 759 276)">2</text>
<text x="117" y="281" transform="rotate(-90 117 281)">4</text>
<text x="409" y="279" transform="rotate(-89 409 279)">1</text>
<text x="424" y="276" transform="rotate(-89 424 276)">3</text>
<text x="540" y="281" transform="rotate(-90 540 281)">4</text>
<text x="417" y="287" transform="rotate(-89 417 287)">2</text>
<text x="530" y="282" transform="rotate(-90 530 282)">2</text>
<text x="564" y="285">11</text>
<text x="637" y="283" transform="rotate(31 637 283)">5EQ.SPACES@1-0</text>
<text x="100" y="289" transform="rotate(-90 100 289)">1-0</text>
<text x="563" y="291">TYP</text>
<text x="658" y="289" transform="rotate(31 658 289)">5-4</text>
<text x="117" y="294" transform="rotate(-90 117 294)">4</text>
<text x="530" y="298" transform="rotate(-90 530 298)">8</text>
<text x="117" y="304" transform="rotate(-90 117 304)">2</text>
<text x="675" y="306" transform="rotate(31 675 306)">(± )</text>
<text x="425" y="317">1-a527</text>
<text x="553" y="317">TYP</text>
<text x="595" y="312" transform="rotate(-90 595 312)">TYP</text>
<text x="602" y="313" transform="rotate(-90 602 313)">6</text>
<text x="607" y="313" transform="rotate(-90 607 313)">TYP</text>
<text x="620" y="313">1-ch309</text>
<text x="764" y="315" transform="rotate(-90 764 315)">)</text>
<text x="151" y="318">1-pl742</text>
<text x="357" y="323">IN CHANNEL</text>
<text x="492" y="322">1</text>
<text x="764" y="324" transform="rotate(-90 764 324)">(±</text>
<text x="646" y="327" transform="rotate(31 646 327)">1-0</text>
<text x="507" y="331">3</text>
<text x="646" y="333" transform="rotate(31 646 333)">TYP</text>
<text x="727" y="330" transform="rotate(31 727 330)">5</text>
<text x="86" y="345" transform="rotate(-90 86 345)">3-6</text>
<text x="124" y="343" transform="rotate(1 124 343)">2</text>
<text x="321" y="345" transform="rotate(1 321 345)">9-4</text>
<text x="504" y="347" transform="rotate(1 504 347)">4</text>
<text x="648" y="343" transform="rotate(-59 648 343)">2</text>
<text x="759" y="343" transform="rotate(-90 759 343)">2-9</text>
<text x="317" y="351" transform="rotate(1 317 351)">@a527</text>
<text x="532" y="353" transform="rotate(-59 532 353)">INCHANNEL</text>
<text x="628" y="350" transform="rotate(-59 628 350)">3</text>
<text x="650" y="351" transform="rotate(-59 650 351)">NOSING</text>
<text x="690" y="353">2</text>
<text x="710" y="351" transform="rotate(31 710 351)">2</text>
<text x="776" y="349" transform="rotate(-90 776 349)">3-5</text>
<text x="561" y="360">TYP</text>
<text x="563" y="354">9</text>
<text x="586" y="360">TYP</text>
<text x="589" y="354">2</text>
<text x="716" y="355" transform="rotate(31 716 355)">3</text>
<text x="100" y="361" transform="rotate(-90 100 361)">2-6</text>
<text x="308" y="365">9-11</text>
<text x="622" y="361" transform="rotate(-59 622 361)">4</text>
<text x="673" y="361" transform="rotate(-90 673 361)">2</text>
<text x="679" y="361" transform="rotate(-90 679 361)">TYP</text>
<text x="764" y="360" transform="rotate(-90 764 360)">5 EQ.RISERS @ 6</text>
<text x="122" y="371">@ pl742</text>
<text x="589" y="369" transform="rotate(31 589 369)">1-0</text>
<text x="632" y="370" transform="rotate(-59 632 370)">10</text>
<text x="589" y="375" transform="rotate(31 589 375)">TYP</text>
<text x="532" y="380">3 SIDES</text>
<text x="659" y="380" transform="rotate(-80 659 380)">4</text>
<text x="665" y="381" transform="rotate(-80 665 381)">TYP</text>
<text x="673" y="379" transform="rotate(-90 673 379)">4</text>
<text x="679" y="378" transform="rotate(-90 679 378)">TYP</text>
<text x="504" y="386">TYP @ CARRIER PL.</text>
<text x="493" y="391">TO CHANNEL BOTH ENDS</text>
<text x="642" y="393" transform="rotate(-90 642 393)">CLR.</text>
<text x="648" y="391" transform="rotate(-90 648 391)">TYP</text>
<text x="659" y="400" transform="rotate(-90 659 400)">3</text>
<text x="726" y="397" transform="rotate(-90 726 397)">7</text>
<text x="759" y="397" transform="rotate(-90 759 397)">6</text>
<text x="625" y="413">1-m33</text>
<text x="673" y="413">4</text>
<text x="488" y="419">APPROVER,</text>
<text x="618" y="419">(5 REQ'D)</text>
<text x="710" y="414">1-pl754</text>
<text x="488" y="425">PLEASE CONFIRMALLCLOUDED WELDS.</text>
<text x="583" y="426">McNICHOLS CARRIER PLATE</text>
<text x="644" y="420">1-a1073</text>
<text x="674" y="420">2</text>
<text x="693" y="420">3</text>
<text x="735" y="428">3 SIDES</text>
<text x="363" y="438">07STR1002</text>
<text x="588" y="432">ITEM NUMBER : M0EP2029</text>
<text x="607" y="439">(BUYOUT ITEM)</text>
</g>
<g font-size="5">
<text x="745" y="450">THE INFORMATION NOTED HEREON THIS DRAWING IS THE</text>
<text x="745" y="456">PROPERTY OF STEEL FAB ENTERPRISES, INC.AND SHALL</text>
<text x="745" y="462">NOTED BE USED WITHOUT WRITTEN CONSENT.</text>
<text x="508" y="550">1/</text>
<text x="511" y="551">2</text>
<text x="515" y="568">13/</text>
<text x="520" y="570">16</text>
</g>
<g font-size="4.7">
<text x="324" y="213" transform="rotate(1 324 213)">3/</text>
<text x="327" y="215" transform="rotate(1 327 215)">16</text>
<text x="541" y="217" transform="rotate(31 541 217)">9/</text>
<text x="542" y="220" transform="rotate(31 542 220)">16</text>
<text x="521" y="230" transform="rotate(33 521 230)">1/</text>
<text x="523" y="233" transform="rotate(33 523 233)">2</text>
<text x="530" y="234">1/</text>
<text x="131" y="235" transform="rotate(1 131 235)">1/</text>
<text x="134" y="237" transform="rotate(1 134 237)">8</text>
<text x="173" y="236" transform="rotate(1 173 236)">7/</text>
<text x="176" y="238" transform="rotate(1 176 238)">8</text>
<text x="210" y="236" transform="rotate(1 210 236)">7/</text>
<text x="212" y="238" transform="rotate(1 212 238)">8</text>
<text x="247" y="237" transform="rotate(1 247 237)">7/</text>
<text x="250" y="238" transform="rotate(1 250 238)">8</text>
<text x="285" y="237" transform="rotate(1 285 237)">7/</text>
<text x="288" y="239" transform="rotate(1 288 239)">8</text>
<text x="323" y="237" transform="rotate(1 323 237)">7/</text>
<text x="325" y="239" transform="rotate(1 325 239)">8</text>
<text x="360" y="238" transform="rotate(1 360 238)">7/</text>
<text x="363" y="239" transform="rotate(1 363 239)">8</text>
<text x="398" y="238" transform="rotate(1 398 238)">7/</text>
<text x="401" y="240" transform="rotate(1 401 240)">8</text>
<text x="436" y="239" transform="rotate(1 436 239)">7/</text>
<text x="474" y="239" transform="rotate(1 474 239)">7/</text>
<text x="516" y="239">9/</text>
<text x="534" y="235">2</text>
<text x="438" y="240" transform="rotate(1 438 240)">8</text>
<text x="476" y="241" transform="rotate(1 476 241)">8</text>
<text x="519" y="241">16</text>
<text x="426" y="253">1/</text>
<text x="429" y="255">8</text>
<text x="411" y="259" transform="rotate(1 411 259)">0.60</text>
<text x="540" y="262" transform="rotate(-90 540 262)">4</text>
<text x="563" y="262" transform="rotate(-90 563 262)">4</text>
<text x="635" y="263" transform="rotate(31 635 263)">3/</text>
<text x="539" y="264" transform="rotate(-90 539 264)">1/</text>
<text x="562" y="265" transform="rotate(-90 562 265)">1/</text>
<text x="636" y="265" transform="rotate(31 636 265)">8</text>
<text x="663" y="290" transform="rotate(31 663 290)">3/</text>
<text x="664" y="293" transform="rotate(31 664 293)">16</text>
<text x="668" y="300" transform="rotate(31 668 300)">13/</text>
<text x="671" y="304" transform="rotate(31 671 304)">16</text>
<text x="555" y="311">3/</text>
<text x="590" y="309" transform="rotate(-90 590 309)">16</text>
<text x="600" y="311" transform="rotate(-90 600 311)">5/</text>
<text x="602" y="308" transform="rotate(-90 602 308)">8</text>
<text x="678" y="306" transform="rotate(31 678 306)">1/</text>
<text x="680" y="309" transform="rotate(31 680 309)">8</text>
<text x="558" y="312">4</text>
<text x="588" y="313" transform="rotate(-90 588 313)">15/</text>
<text x="346" y="322">7/</text>
<text x="349" y="323">16</text>
<text x="494" y="320">1/</text>
<text x="497" y="322">2</text>
<text x="763" y="321" transform="rotate(-90 763 321)">1/</text>
<text x="765" y="318" transform="rotate(-90 765 318)">16</text>
<text x="509" y="330">1/</text>
<text x="651" y="328" transform="rotate(31 651 328)">13/</text>
<text x="763" y="329" transform="rotate(-90 763 329)">5/</text>
<text x="765" y="327" transform="rotate(-90 765 327)">8</text>
<text x="86" y="336" transform="rotate(-90 86 336)">16</text>
<text x="511" y="331">2</text>
<text x="654" y="332" transform="rotate(31 654 332)">16</text>
<text x="729" y="330" transform="rotate(31 729 330)">5/</text>
<text x="731" y="333" transform="rotate(31 731 333)">8</text>
<text x="759" y="335" transform="rotate(-90 759 335)">16</text>
<text x="85" y="340" transform="rotate(-90 85 340)">15/</text>
<text x="126" y="342" transform="rotate(1 126 342)">11/</text>
<text x="526" y="340" transform="rotate(-59 526 340)">7/</text>
<text x="529" y="339" transform="rotate(-59 529 339)">16</text>
<text x="757" y="337" transform="rotate(-90 757 337)">1/</text>
<text x="777" y="339" transform="rotate(-90 777 339)">16</text>
<text x="130" y="344" transform="rotate(1 130 344)">16</text>
<text x="506" y="346" transform="rotate(1 506 346)">3/</text>
<text x="509" y="348" transform="rotate(1 509 348)">4</text>
<text x="628" y="348" transform="rotate(-59 628 348)">7/</text>
<text x="631" y="346" transform="rotate(-59 631 346)">8</text>
<text x="775" y="343" transform="rotate(-90 775 343)">11/</text>
<text x="100" y="352" transform="rotate(-90 100 352)">16</text>
<text x="692" y="352">3/</text>
<text x="694" y="353">4</text>
<text x="698" y="352">1/</text>
<text x="701" y="353">4</text>
<text x="98" y="356" transform="rotate(-90 98 356)">15/</text>
<text x="622" y="359" transform="rotate(-59 622 359)">5/</text>
<text x="624" y="357" transform="rotate(-59 624 357)">8</text>
<text x="672" y="359" transform="rotate(-90 672 359)">1/</text>
<text x="674" y="356" transform="rotate(-90 674 356)">16</text>
<text x="718" y="355" transform="rotate(31 718 355)">5/</text>
<text x="719" y="357" transform="rotate(31 719 357)">8</text>
<text x="131" y="364">3/</text>
<text x="134" y="366">8</text>
<text x="315" y="364">3/</text>
<text x="318" y="366">16</text>
<text x="594" y="371" transform="rotate(31 594 371)">13/</text>
<text x="733" y="366">1/</text>
<text x="736" y="368">4</text>
<text x="597" y="374" transform="rotate(31 597 374)">16</text>
<text x="659" y="378" transform="rotate(-80 659 378)">1/</text>
<text x="661" y="375" transform="rotate(-80 661 375)">8</text>
<text x="672" y="377" transform="rotate(-90 672 377)">1/</text>
<text x="674" y="374" transform="rotate(-90 674 374)">16</text>
<text x="560" y="388">1/</text>
<text x="563" y="389">8</text>
<text x="635" y="389" transform="rotate(-90 635 389)">1/</text>
<text x="637" y="386" transform="rotate(-90 637 386)">2</text>
<text x="725" y="395" transform="rotate(-90 725 395)">1/</text>
<text x="727" y="392" transform="rotate(-90 727 392)">16</text>
<text x="757" y="395" transform="rotate(-90 757 395)">5/</text>
<text x="759" y="392" transform="rotate(-90 759 392)">8</text>
<text x="727" y="406" transform="rotate(-90 727 406)">4</text>
<text x="725" y="409" transform="rotate(-90 725 409)">1/</text>
<text x="676" y="419">1/</text>
<text x="678" y="421">2</text>
<text x="715" y="430">1/</text>
<text x="718" y="431">4</text>
</g>
<g font-size="3.7">
<text x="17" y="551" transform="rotate(-90 17 551)">02:04:00</text>
<text x="17" y="561" transform="rotate(-90 17 561)">2026</text>
<text x="17" y="570" transform="rotate(-90 17 570)">Feb 19</text>
<text x="17" y="593" transform="rotate(-90 17 593)">PRINTED ON</text>
</g>
</svg>
